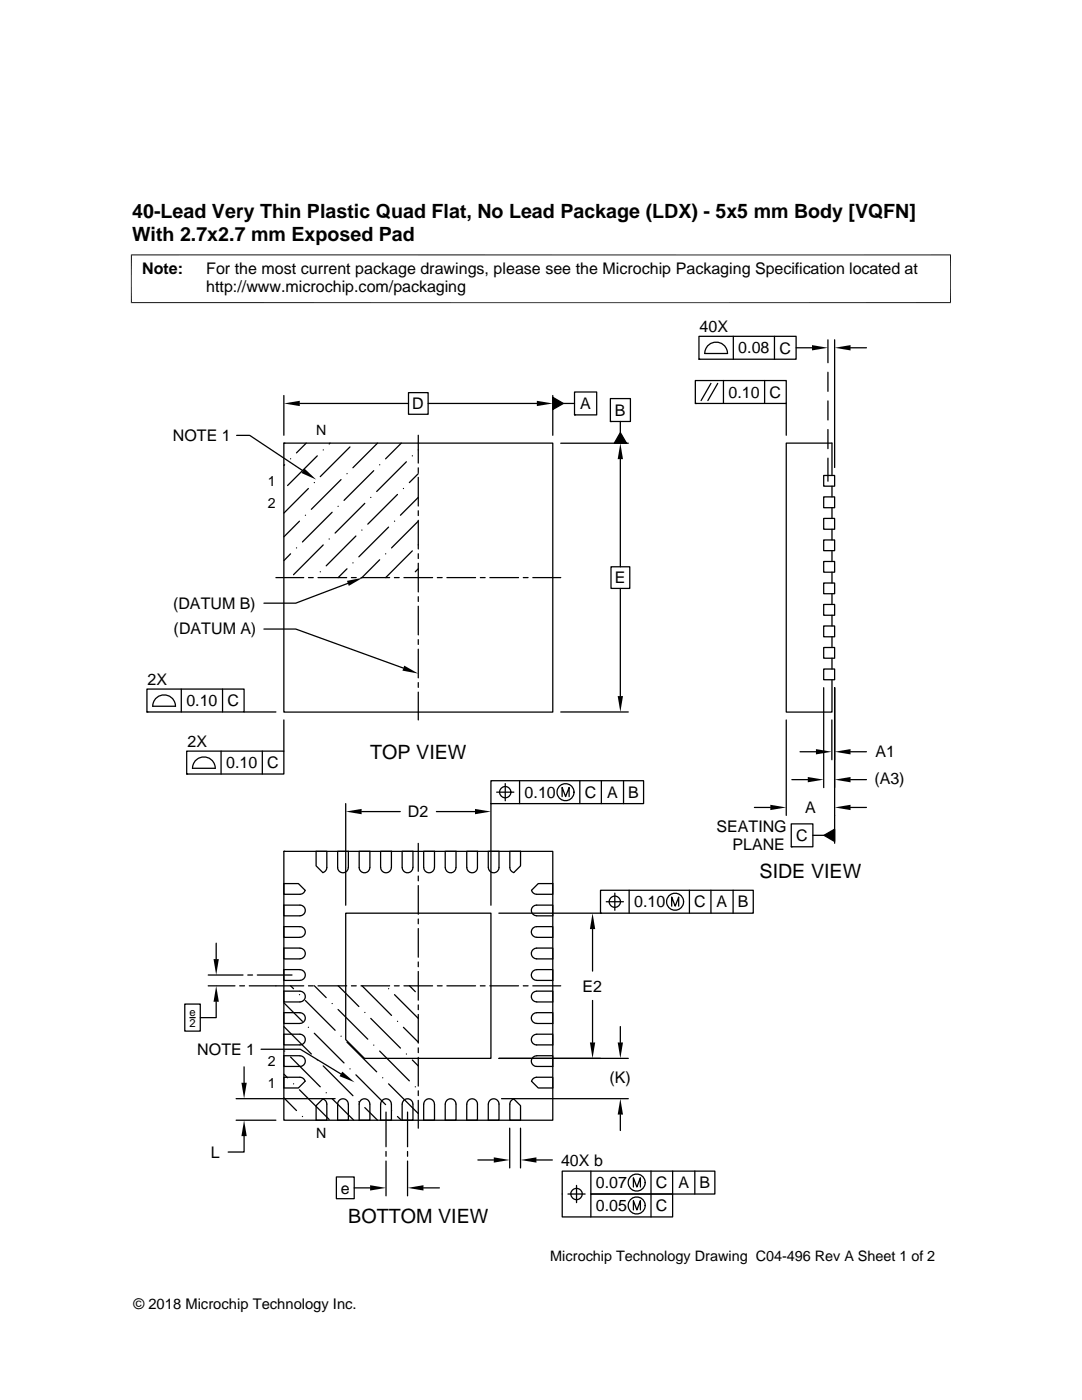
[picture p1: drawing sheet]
<svg xmlns="http://www.w3.org/2000/svg" width="216mm" height="279mm" viewBox="0 0 216 279" stroke-linecap="round" stroke-linejoin="round" font-family="sans-serif">
<g fill="none" stroke="#000" stroke-width=".25">
<path d="M56.6 78.9v8M81.5 78.4h3.9v4.3h-3.9zM110.3 79.3l2.1 1.2-2.1 1.2zM110.3 78.9v8M114.6 78.2h4.5v4.6h-4.5zM121.8 79.5h4v4.6h-4zM138.7 75.9h18.2v4.6h-18.2zM139.5 67.1h19.4v4.6h-19.4zM139.5 71.7h.1M141.4 68.9a2.27 2.27 0 0 1 2.4-.4 2.27 2.27 0 0 1 1.4 2h-4.6l.3-1.1zM141.9 76.5l-2 3.4M143.2 76.5l-2 3.4"/>
<path d="M144.4 75.9v4.6M146.3 67.1v4.6M152.6 75.9v4.6M154.5 67.1v4.6M158.9 69.4h3.1M165.2 67.8v4.6M165.2 74.3v3.8M166.5 67.8v25.5M169.7 69.4h3.2M47.2 86.9h2.6l10.7 7.1M56.6 88.4h53.7v53.7h-53.7zM56.6 88.4h.1"/>
<path d="M56.8 92.8l-.2 .1M58 91.6h.1M59.8 80.5h21.7M61.1 88.4l-1.9 2M61.5 97.5l-4.9 4.9M62.7 96.3h.1M63.3 91l-5.9 5.9M64.5 89.8h.1M65.8 88.4l-.1 .2M68.1 95.7l-6 5.9M69.2 94.5h.1M69.8 89.2l-5.9 5.9"/>
<path d="M74 99.3h.1M74.6 93.9l-6 6M75.3 88.4l-4.9 4.9M75.8 92.8h.1M79.3 98.7l-5.9 5.9M80.1 88.4l-3.2 3.2M80.5 97.5h.1M81.1 92.2l-5.9 5.9M82.3 91h.1M83.5 94.5l-1.8 1.8M83.5 99.3l-3.6 3.5M83.5 89.8h.1"/>
<path d="M83.5 86.9v5.5M83.5 93.4v.9M83.5 95.3v5.7M85.4 80.5h21.7M111.9 88.5h13.5M112.4 80.5h2.2M114.6 82.8h.1M121.8 84.1h.1M123.8 86.3l1.2 2.2h-2.4zM123.8 84.1v2.2M123.8 91.6v21.5M138.7 80.5h.1"/>
<path d="M156.9 80.5v6.4M164.4 99.2h2.1v2.1h-2.1zM164.4 94.9h2.1v2.1h-2.1zM165.2 80v3.8M165.2 85.7v3.8M165.2 91.4v4.6M166 94.9v-6.5h-9.1v53.7h9.1v-6.4M166 97v2.2M55.1 115.3h5.5M58 110.5l-1.4 1.4M59.2 109.3h.1M59.8 104l-3.2 3.1"/>
<path d="M60.9 102.8h.1M61.6 115.3h.9M63.5 115.3h5.7M63.9 114.1h.1M64.5 108.8l-5.9 5.9M65.7 107.6h.1M66.3 102.2l-6 6M67.5 101h.1M69.2 113.5l-1.7 1.8M69.4 116.4l-10.4 4h-6.3M70.1 115.3h1M70.4 112.3h.1"/>
<path d="M71 107l-5.9 5.9M72 115.3h5.7M72.2 105.8h.1M72.8 100.5l-5.9 5.9M75.8 111.7l-3.6 3.6M76.9 110.5h.1M77.5 105.2l-5.9 5.9M78.7 115.3h1M78.7 104h.1M80.6 115.3h5.7M82.3 109.9l-5.3 5.4M83.5 113.5l-.6 .6"/>
<path d="M83.5 108.8h.1M83.5 101.9v1M83.5 103.8v5.8M83.5 110.5v1M83.5 112.4v5.7M83.5 119.1v.9M83.5 104l-5.4 5.3M87.3 115.3h.9M89.2 115.3h5.7M95.8 115.3h1M97.7 115.3h5.8M104.4 115.3h1"/>
<path d="M106.3 115.3h5.6M121.9 113.1h3.8v4.3h-3.8zM123.8 117.4v21.5M164.4 116.4h2.1v2.1h-2.1zM164.4 112.1h2.1v2.1h-2.1zM164.4 107.8h2.1v2.1h-2.1zM164.4 103.5h2.1v2.1h-2.1zM166 101.3v2.2M166 105.6v2.2M166 109.9v2.2M166 114.2v2.2M166 118.5v2.1"/>
<path d="M29.3 137.5h19.4v4.6h-19.4zM31.2 139.3a2.27 2.27 0 0 1 2.5-.4 2.27 2.27 0 0 1 1.3 2h-4.5l.3-1.1zM36.2 137.5v4.6M44.4 137.5v4.6M52.7 125.5h6.3l21.5 7.8M83.5 121v5.7M83.5 127.7v.9M83.5 129.6v5.7M83.5 136.2v1M83.5 138.1v5.6M164.4 133.5h2.1v2.2h-2.1zM164.4 129.2h2.1v2.2h-2.1z"/>
<path d="M164.4 124.9h2.1v2.2h-2.1zM164.4 120.6h2.1v2.2h-2.1zM164.4 137.2v20M166 122.8v2.1M166 127.1v2.1M166 131.4v2.1M166.5 137.2v31.1M29.3 142.1h.1M37.3 149.9h19.3v4.6h-19.3zM37.3 154.5h.1M39.1 151.7a2.27 2.27 0 0 1 2.5-.4 2.27 2.27 0 0 1 1.3 2h-4.5l.3-1.1zM44.1 149.9v4.6"/>
<path d="M48.7 142.1h6.4M52.3 149.9v4.6M56.6 143.7v6.2M98 155.8h30.4v4.6h-30.4zM99.1 158.1h3.4M100.8 156.4v3.4M103.7 155.8v4.6M111.9 142.1h13.5M112.2 159v-1.8l.7 1.8 .7-1.8v1.8M115.7 155.8v4.6M120 155.8v4.6M124.4 155.8v4.6"/>
<path d="M156.9 143.7v19M158 155.6h3.2M159.6 150h3.2M166 143.7v7.9M169.7 150h3.2M169.7 155.6h3.2M56.6 169.9h53.7v53.7h-53.7zM56.6 169.9h.1M60.9 177.7l-1.4-1.4h-2.9v2.2l3.5-.1 .5-.2 .3-.5M63.1 169.9h2.1v3.5l-.3 .5-.5 .2-1.3-1.3zM67.4 169.9h2.1v3.2a1.06 1.06 0 0 1-1.1 1.1 1.06 1.06 0 0 1-1-1.1zM69 160.4v20.3"/>
<path d="M72.2 162h7.7M73.8 173.1a1.06 1.06 0 0 1-1.1 1.1 1.06 1.06 0 0 1-1-1.1v-3.2h2.1v3.2M75.9 173.1v-3.2h2.2v3.2M76 173.1a1.06 1.06 0 0 0 1 1.1 1.06 1.06 0 0 0 1.1-1.1M82.4 173.1a1.07 1.07 0 0 1-1.1 1.1 1.07 1.07 0 0 1-1.1-1.1v-3.2h2.2v3.2M83.5 168.3v5.6M83.5 174.8v1M83.5 176.7v5.8M84.5 169.9h2.2v3.2a1.07 1.07 0 0 1-1.1 1.1 1.07 1.07 0 0 1-1.1-1.1zM87.1 162h7.7M88.8 169.9h2.2v3.2a1.07 1.07 0 0 1-1.1 1.1 1.07 1.07 0 0 1-1.1-1.1zM93.1 169.9h2.2v3.2a1.07 1.07 0 0 1-1.1 1.1 1.07 1.07 0 0 1-1.1-1.1z"/>
<path d="M97.4 173.1v-3.2h2.2v3.2a1.06 1.06 0 0 1-1.1 1.1 1.06 1.06 0 0 1-1-1.1M98 160.4h.1M98 160.4v20.3M101.7 169.9h2.2v2.9l-1.4 1.3-.5-.2-.2-.5zM107.4 176.3h2.9v2.2h-3.2l-.5-.2-.5-.6zM119.8 177.7h30.5v4.5h-30.5zM121 180h3.4M122.7 178.2v3.5M125.5 177.7v4.5M137.6 177.7v4.5M141.9 177.7v4.5M146.3 177.7v4.5"/>
<path d="M150.5 161.1h3.2M157.9 164.4h4.3v4.6h-4.3zM157.9 169h.1M162.2 166.7h2.2M164.4 166.7l2.1-1.2v2.4zM169.7 161.1h3.2M41.6 196.7h5.3M41.6 194.6h6.9M43.1 199.9v3.2h-3.1M43.1 188.2v3.2M47.8 196.7h1M49.4 194.6h1"/>
<path d="M49.7 196.7h10.9M51.4 194.6h6.9M56.6 180.6h3.3a1.07 1.07 0 0 1 1 1.1 1.07 1.07 0 0 1-1 1.1h-3.3zM56.6 184.9h3.3a1.07 1.07 0 0 1 1 1.1 1.07 1.07 0 0 1-1 1.1h-3.3zM56.6 189.2h3.3a1.07 1.07 0 0 1 1 1.1 1.07 1.07 0 0 1-1 1.1h-3.3zM58 196.7l.6 .6M59.8 198.5h.1M59.9 193.5h-3.3v2.2h3.3a1.07 1.07 0 0 0 1-1.1 1.07 1.07 0 0 0-1-1.1M59.9 197.8h-3.3v2.2h3.3a1.07 1.07 0 0 0 1-1.1 1.07 1.07 0 0 0-1-1.1M60.9 199.7l6 5.9M61.6 196.7h.9M62.7 196.7l2.4 2.4"/>
<path d="M63.5 196.7h5.7M67.5 196.7l4.1 4.2M69 182.2h29v29h-25.3l-3.7-3.7zM70.1 196.7h1M72 196.7h5.7M72.2 196.7l5.9 5.9M77.5 197.3h.1M78.7 196.7h1M78.7 198.5l4.8 4.7M80.6 196.7h5.7M81.7 196.7l1.2 1.2M83.5 183.4v1"/>
<path d="M83.5 185.3v5.7M83.5 192v.9M83.5 193.9v5.7M87.3 196.7h.9M89.2 196.7h5.7M95.8 196.7h1M97.7 196.7h5.8M99.5 182.2h20.3M104.4 196.7h1M106.3 196.7h5.6M106.4 189.5l.7-.3h3.2v2.2l-3.2-.1a1.06 1.06 0 0 1-1-.6 1.06 1.06 0 0 1 .3-1.2zM106.4 185.2l.7-.3h3.2v2.2l-3.2-.1a1.06 1.06 0 0 1-1-.6 1.06 1.06 0 0 1 .3-1.2z"/>
<path d="M106.4 180.9l.7-.3h3.2v2.2h-3.2a1.06 1.06 0 0 1-1-.7 1.06 1.06 0 0 1 .3-1.2zM107.1 197.8h3.2v2.2h-3.2a1.07 1.07 0 0 1-1.1-1.1 1.07 1.07 0 0 1 1.1-1.1M107.1 193.5h3.2v2.2h-3.2a1.07 1.07 0 0 1-1.1-1.1 1.07 1.07 0 0 1 1.1-1.1M118.2 185.4v8.4M118.2 199.7v8.3M119.8 182.2h.1M134 180.8v-1.8l.7 1.8 .7-1.8v1.8M36.9 200.4h3.1v5.4h-3.1zM37.9 203.1h1M47.1 219.3h19.8M48.7 212.9v3.2M52.1 209.4h7.8l8.1 4.9"/>
<path d="M56.6 219.1l2.6 2.5M56.6 210.7h3.3a1.06 1.06 0 0 1 1 1.1 1.06 1.06 0 0 1-1 1h-3.3zM56.6 200.1l3.7 3.7M56.6 214.4l.8 .7M56.6 204.9l5.5 5.5M56.8 209.8h.1M58 210.9l5.9 6M58.6 216.3h.1M59.8 217.5l5.9 5.9M59.9 202.1h-3.3v2.2h3.3M59.9 202.1a1.06 1.06 0 0 1 1 1.1 1.06 1.06 0 0 1-1 1M59.9 206.4h-3.3v2.1h3.3a1.06 1.06 0 0 0 1-1 1.06 1.06 0 0 0-1-1.1"/>
<path d="M60.9 215.8l-.3-.5-.5-.3h-3.5v2.1h2.9l1.4-1.3M61.5 205h.1M62.7 206.2l5.9 5.9M63.3 211.5h.1M64.4 219.3l-1.3 1.4v2.9h2.1v-3.5l-.3-.5-.5-.3M64.5 212.7l5.9 6M65.1 218.1h.1M66.3 200.3h.1M66.3 219.3l4.3 4.3M67.5 201.5l5.9 5.9M67.6 219.7a1.07 1.07 0 0 1 1.2-.3 1.07 1.07 0 0 1 .7 .9v3.3h-2.1v-3.3zM68.1 206.8h.1"/>
<path d="M69.2 208l6 5.9M69.8 213.3h.1M71 214.5l5.9 6M71.6 219.9h.1M72.8 202.1h.1M74 203.2l5.9 6M74.6 208.6h.1M75.8 209.8l5.9 5.9M76.3 215.1h.1M77.5 216.3l6 5.9M79.3 203.8h.1M80.5 205l3 3"/>
<path d="M81.1 210.4h.1M82.3 211.5l1.2 1.2M82.9 216.9h.1M83.5 200.6v.9M83.5 202.5v5.7M83.5 209.1v1M83.5 211v5.7M83.5 217.7v1M83.5 219.6v5.5M84.8 219.7a1.07 1.07 0 0 1 1.2-.3 1.07 1.07 0 0 1 .7 .9v3.3h-2.2l.1-3.3zM89.1 219.7a1.07 1.07 0 0 1 1.2-.3 1.07 1.07 0 0 1 .7 .9v3.3h-2.2l.1-3.3zM93.4 219.7a1.06 1.06 0 0 1 1.2-.3 1.06 1.06 0 0 1 .7 .9v3.3h-2.2l.1-3.3z"/>
<path d="M99.5 211.2h25.9M100.1 219.3h25.3M102.5 219.3l1.4 1.4v2.9h-2.2l.1-3.5 .2-.5 .5-.3M106.3 215.3l.8-.3h3.2v2.1h-2.9l-1.3-1.3zM106.4 211l.7-.3h3.2v2.1h-3.2a1.06 1.06 0 0 1-1-.7 1.06 1.06 0 0 1 .3-1.1zM107.1 206.4h3.2v2.1h-3.2a1.06 1.06 0 0 1-1.1-1 1.06 1.06 0 0 1 1.1-1.1M107.1 202.1h3.2v2.2h-3.2M107.1 202.1a1.06 1.06 0 0 0-1.1 1.1 1.06 1.06 0 0 0 1.1 1M123.8 204.9v3.1M47.1 223.6h8M48.7 226.7v3.2h-3.2M60.3 222.8h.1"/>
<path d="M67.1 234.9h3.6v4.3h-3.6zM70.7 237.1h3.2M72.8 221l2.5 2.6M73.8 220.3v3.3h-2.1v-3.3a1.06 1.06 0 0 1 1-1 1.06 1.06 0 0 1 1.1 1M76 220.3a1.06 1.06 0 0 1 1-1 1.06 1.06 0 0 1 1.1 1M77 221.9v7M77 229.8v1M77 231.7v7M78.1 220.3v3.3h-2.2v-3.3M78.1 221.6h.1M79.3 222.8l.8 .8M81.3 221.9v7"/>
<path d="M81.3 229.8v1M81.3 231.7v7M82.4 220.3v3.3h-2.2v-3.3a1.07 1.07 0 0 1 1.1-1 1.07 1.07 0 0 1 1.1 1M84.5 237.1h3.2M95.4 231.5h3.1M97.4 220.3v3.3h2.2v-3.3a1.06 1.06 0 0 0-1.1-1 1.06 1.06 0 0 0-1 1M101.7 225.1v8M103.9 225.1v8M107 231.5h3.2M113.3 238.3h3.5M113.9 238.3a1.14 1.14 0 0 1 1.6-1.1 1.14 1.14 0 0 1 .3 1.9 1.14 1.14 0 0 1-1.9-.6v-.2M115 236.6v3.4"/>
<path d="M117.9 233.7v4.6h16.3v4.6h-22v-9.2h30.4v4.6h-24.7v4.6M123.8 222.4v3.2M126.4 236.9v-1.8l.7 1.8 .7-1.8v1.8M129.9 233.7v9.2M134.2 233.7v4.6M138.6 233.7v4.6M126.4 241.5v-1.9l.7 1.9 .7-1.9v1.9"/>
<circle cx="100.8" cy="158.1" r="1.12"/>
<circle cx="112.8" cy="158.1" r="1.7"/>
<circle cx="122.7" cy="180" r="1.12"/>
<circle cx="134.7" cy="180" r="1.7"/>
<circle cx="127" cy="236" r="1.7"/>
<circle cx="127" cy="240.6" r="1.7"/>
</g>
<g fill="#000">
<path d="M56.6 80.5l3.2-.5v1zM107.1 80l3.2 .5-3.2 .5zM162 68.9l3.2 .5-3.2 .5zM166.5 69.4l3.2-.5v1zM60.7 93.5l2.4 2.2-2.9-1.3zM110.3 79.3l2.1 1.2-2.1 1.2zM123.8 88.5l.5 3.1h-1zM123.8 86.3l1.2 2.2h-2.4zM69.2 115.9l3.2-.6-2.8 1.6zM80.7 132.8l2.8 1.6-3.2-.6zM123.3 138.9h1l-.5 3.2zM161.2 155.1l3.2 .5-3.2 .5z"/>
<path d="M162.8 149.5l3.2 .5-3.2 .6zM166.5 150l3.2-.5v1.1zM166.5 155.6l3.2-.5v1zM69 162l3.2-.6v1.1zM94.8 161.4l3.2 .6-3.2 .5zM153.7 160.6l3.2 .5-3.2 .6zM164.4 166.7l2.1-1.2v2.4zM166.5 161.1l3.2-.5v1.1zM42.6 191.4h1.1l-.6 3.2zM43.1 196.7l.6 3.2h-1.1zM118.2 182.2l.6 3.2h-1.1zM48.2 216.1h1l-.5 3.2z"/>
<path d="M68.3 213.9l2.4 2.1-2.9-1.2zM117.7 208h1.1l-.6 3.2zM123.3 208h1l-.5 3.2zM48.7 223.6l.5 3.1h-1zM73.9 236.5l3.1 .6-3.1 .5zM81.3 237.1l3.2-.6v1.1zM98.5 231l3.2 .5-3.2 .5zM103.9 231.5l3.1-.5v1zM123.8 219.3l.5 3.1h-1z"/>
</g>
<path d="M26.1 50.9h163.7M26.2 50.8v9.7M189.7 50.8v9.7M26.1 60.4h163.7" fill="none" stroke="#000" stroke-width=".2"/>
<g font-size="3.9">
<text x="26.4" y="43.5">40-Lead Very Thin Plastic Quad Flat, No Lead Package (LDX) - 5x5 mm Body [VQFN]</text>
<text x="26.4" y="48">With 2.7x2.7 mm Exposed Pad</text>
<text x="73.9" y="151.4">TOP VIEW</text>
<text x="151.5" y="175.3">SIDE VIEW</text>
<text x="69.5" y="244">BOTTOM VIEW</text>
</g>
<g font-size="3.2">
<text x="28.4" y="54.6">Note:</text>
<text x="41.1" y="54.6">For the most current package drawings, please see the Microchip Packaging Specification located at</text>
<text x="41.1" y="58.3">http://www.microchip.com/packaging</text>
<text x="139.6" y="66.4">40X</text>
<text x="147.3" y="70.5">0.08</text>
<text x="155.5" y="70.5">C</text>
<text x="82.3" y="81.7">D</text>
<text x="115.8" y="81.7">A</text>
<text x="122.7" y="83">B</text>
<text x="145.4" y="79.4">0.10</text>
<text x="153.6" y="79.4">C</text>
<text x="34.5" y="88.1">NOTE 1</text>
<text x="122.7" y="116.4">E</text>
<text x="34.5" y="121.5">(DATUM B)</text>
<text x="34.6" y="126.6">(DATUM A)</text>
<text x="29.5" y="136.7">2X</text>
<text x="37.2" y="140.9">0.10</text>
<text x="45.4" y="140.9">C</text>
<text x="37.4" y="149.1">2X</text>
<text x="45.1" y="153.3">0.10</text>
<text x="53.3" y="153.3">C</text>
<text x="174.7" y="151.2">A1</text>
<text x="104.7" y="159.2">0.10</text>
<text x="116.7" y="159.2">C</text>
<text x="121.1" y="159.2">A</text>
<text x="125.3" y="159.2">B</text>
<text x="174.5" y="156.4">(A3)</text>
<text x="81.4" y="163.1">D2</text>
<text x="142.9" y="166">SEATING</text>
<text x="158.9" y="167.9">C</text>
<text x="160.6" y="162.3">A</text>
<text x="146.1" y="169.7">PLANE</text>
<text x="126.6" y="181.1">0.10</text>
<text x="138.5" y="181.1">C</text>
<text x="143" y="181.1">A</text>
<text x="147.2" y="181.1">B</text>
<text x="116.2" y="197.9">E2</text>
<text x="39.4" y="210.6">NOTE 1</text>
<text x="121.6" y="216">(K)</text>
<text x="42.1" y="231.1">L</text>
<text x="112" y="232.6">40X b</text>
<text x="68" y="238.2">e</text>
<text x="118.9" y="237.2">0.07</text>
<text x="130.9" y="237.2">C</text>
<text x="135.4" y="237.2">A</text>
<text x="139.6" y="237.2">B</text>
<text x="118.9" y="241.7">0.05</text>
<text x="130.9" y="241.7">C</text>
</g>
<g font-size="2.9">
<text x="109.8" y="251.7">Microchip Technology Drawing C04-496 Rev A Sheet 1 of 2</text>
<text x="26.6" y="261.3">© 2018 Microchip Technology Inc.</text>
</g>
<g font-size="2.8">
<text x="63.1" y="86.9">N</text>
<text x="53.5" y="97">1</text>
<text x="53.5" y="101.3">2</text>
<text x="53.5" y="212.8">2</text>
<text x="53.5" y="217.1">1</text>
<text x="63.1" y="227.2">N</text>
</g>
<g font-size="2.2">
<text x="37.8" y="202.8">e</text>
<text x="37.8" y="205">2</text>
</g>
</svg>
